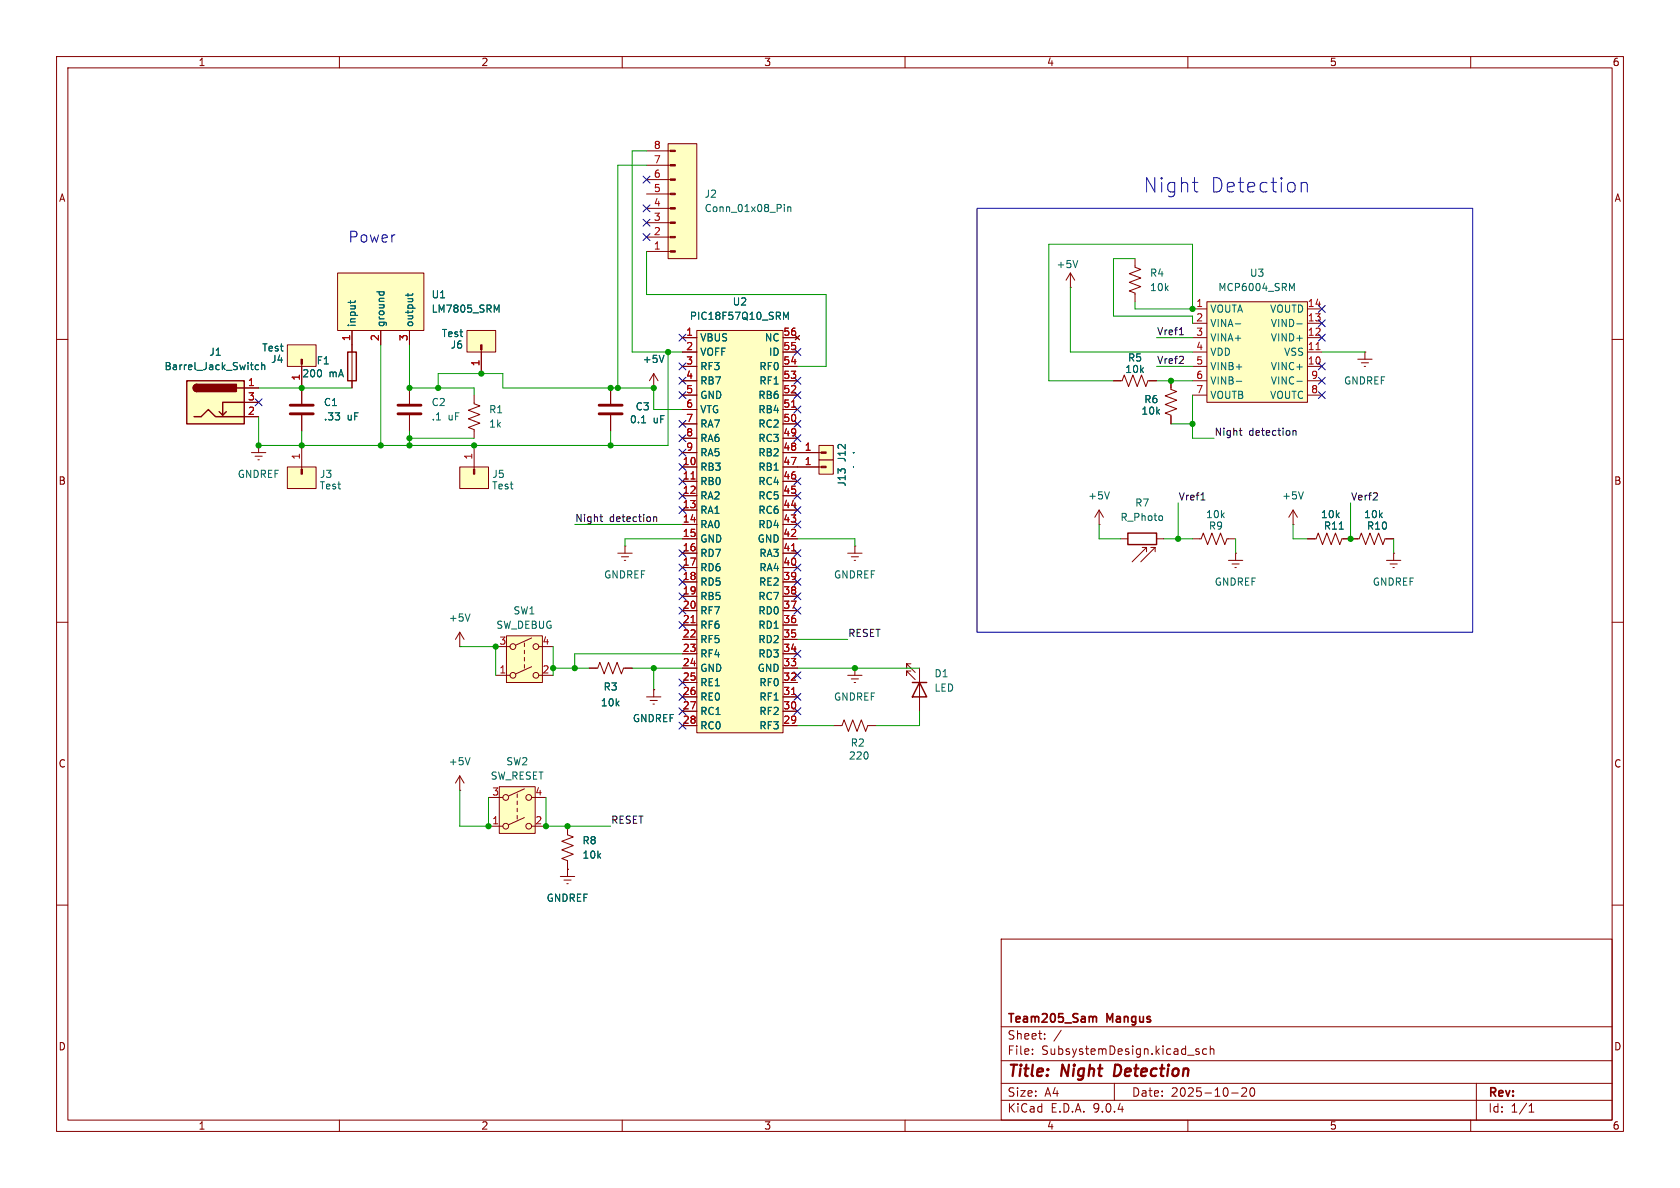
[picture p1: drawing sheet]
<svg xmlns="http://www.w3.org/2000/svg" width="297mm" height="210mm" viewBox="0 0 297 210" stroke-linecap="round" stroke-linejoin="round" font-family="sans-serif">
<g fill="none" stroke="#840000" stroke-width=".18">
<path d="M10 10h277v190h-277zM12 12h273v186h-273zM60 10v2M110 10v2M160 10v2M210 10v2M260 10v2M10 60h2M285 60h2M217.2 99.1h2.5M217.8 99.7h1.3M218.4 97.8h.1"/>
<path d="M218.4 97.8v1.3M10 110h2M218.3 100.3h.3M285 110h2M10 160h2M177 166h108v32h-108zM285 160h2M60 198v2M110 198v2M160 198v2M177 194.5h108M177 191.5h108"/>
<path d="M177 187.5h108M177 181.5h108M182.5 186.3v.1M182.5 185.5v.1M184.7 183.6v.1M184.7 182.8v.1M187.6 182.1l-1.3 2M197 191.5v3M210 198v2M212 185.5l-.4-.1-.2 .2 .1 .2 .5 .2v.3h-.6M213.3 185.5l-.4-.1-.3 .3v.4l.1 .2h.6M214 185.5l.2-.1 .3 .1 .1 .9"/>
<path d="M214 184.9v1.5M217.7 193.2h1.2M219.5 192.4l.6-.1 .2 .1 .1 .3-.9 1.1h.9M221.1 192.4l.2-.1a.81 .81 0 0 1 .6 .6 .81 .81 0 0 1-.3 .8l-.1 .1a.81 .81 0 0 1-.4-1.4zM260 198v2M261 191.5v6.5M270.3 196.6h.9M270.3 195.5l.4-.4v1.5"/>
</g>
<path d="M197.2 188.2l-.3 2h.5" fill="none" stroke="#840000" stroke-width=".4"/>
<path d="M193 179.7l.2 .2M193.2 179.9v.8M193.2 179.9l.2-.2 .4 .1v.9" fill="none" stroke="#840000" stroke-width=".3"/>
<path d="M213.4 53.3h17.7v17.8h-17.7z" fill="#ffffc2"/>
<g fill="none" stroke="#840000" stroke-width=".18">
<path d="M210.8 59.7h2.6M210.8 57.2h2.6M210.8 54.6h2.6M213.4 53.3h17.7v17.8h-17.7zM231.1 59.7h2.6M231.1 57.2h2.6M231.1 54.6h2.6M210.8 69.9h2.6M210.8 67.3h2.6M210.8 64.8h2.6M210.8 62.2h2.6M231.1 69.9h2.6"/>
<path d="M231.1 67.3h2.6M231.1 64.8h2.6M231.1 62.2h2.6M240 63.5h2.6M240.7 64.1h1.2M241.2 64.8h.2M241.3 62.2h.1M241.3 62.2v1.3"/>
</g>
<path d="M218.4 57.2h1M228.4 51l.4-.9v1.3M229.3 57.2h.9M218.6 67.4h.9M229.3 67.4h.9" fill="none" stroke="#006464" stroke-width=".18"/>
<path d="M232.7 61.8h.7" fill="none" stroke="#a90000" stroke-width=".18"/>
<path d="M33 67.3h10.2v7.6h-10.2z" fill="#ffffc2"/>
<path d="M33 67.3h10.2v7.6h-10.2zM34.3 73.7h1.3l1.2-1.3 1.3 1.3h5.1M34.8 67.9a.64 .64 0 0 0-.6 .7 .64 .64 0 0 0 .6 .6M40 72.8l-.6 .6M41.9 68.6h1.3M43.2 71.1h-3.8v2.3l-.7-.6M61.5 62.2h1.5v5.1h-1.5z" fill="none" stroke="#840000" stroke-width=".25"/>
<g fill="#840000" stroke="#840000" stroke-width=".25">
<path d="M34.3 68.1l.5-.2v1.3a.63 .63 0 0 1-.6-.4 .63 .63 0 0 1 .1-.7z"/>
<path d="M34.8 67.9h7v1.3h-7z"/>
</g>
<g fill="none" stroke="#840000" stroke-width=".18">
<path d="M43.2 68.6h2.5M43.2 71.1h2.5M43.2 73.7h2.5M53.3 68.6v2.8M53.3 73.4v2.8M62.2 61v7.6M72.4 68.6v2.8M72.4 73.4v2.8M115.6 68.6h.1M115.6 66l-.8 1.3M115.6 66l.7 1.3M115.6 66v2.6"/>
<path d="M196.8 67.3h1.6l.4-1 .7 2 .8-2 .7 2 .8-2 .8 2 .3-1h1.6M207 67.3v1.5l1 .4-2 .8 2 .7-2 .8 2 .8-2 .7 1 .4v1.5M109.2 97.8h2.6M109.9 98.4h1.2M110.4 99.1h.2M110.5 96.5h.1M110.5 96.5v1.3M210.8 95.3h1.5l.4-1.1 .8 2.1 .7-2.1 .8 2.1 .8-2.1 .7 2.1 .4-1h1.5M231.1 95.3h1.6l.3-1.1 .8 2.1 .8-2.1 .7 2.1 .8-2.1 .8 2.1 .3-1h3.1l.4-1.1 .7 2.1 .8-2.1 .8 2.1 .7-2.1 .8 2.1 .4-1h1.5M245.1 99.1h2.5M245.7 99.7h1.3M246.4 97.8h.1"/>
<path d="M246.4 97.8v1.3M246.3 100.3h.2"/>
</g>
<path d="M45.7 64.6l-.3-.1-.3 .2 .1 .6h.5M46.3 64.6l.1-.1 .3 .1 .1 .7M46.3 64.1v1.2M117.4 62.8l-.4 1.3M236.8 93.5h.7" fill="none" stroke="#006464" stroke-width=".18"/>
<path d="M51.3 71.6h4.1M51.3 73.2h4.1M70.4 71.6h4M70.4 73.2h4" fill="none" stroke="#840000" stroke-width=".51"/>
<path d="M50.8 82.6h5.1v3.8h-5.1z" fill="#ffffc2"/>
<path d="M189.2 50.8h.1M189.2 48.3l-.7 1.2M189.2 48.3l.8 1.2M189.2 48.3v2.5M200.7 45.7v1.5l1 .4-2.1 .8 2.1 .7-2.1 .8 2.1 .8-2.1 .7 1.1 .4v1.5M45.7 78.7h.1M45.7 78.7v1.3M53.3 78.7v4.3M44.4 80h2.6M45.1 80.6h1.3M45.6 81.3h.2M50.8 82.6h5.1v3.8h-5.1z" fill="none" stroke="#840000" stroke-width=".18"/>
<path d="M53.2 83h.3v.8h-.3z" fill="#840000" stroke="#840000" stroke-width=".18"/>
<path d="M190.5 46l-.4 1.3" fill="none" stroke="#006464" stroke-width=".18"/>
<path d="M118.1 25.4h5.1v20.3h-5.1z" fill="#ffffc2"/>
<path d="M114.3 39.4h4.2M114.3 36.8h4.2M114.3 34.3h4.2M114.3 31.8h4.2M114.3 29.2h4.2M114.3 26.7h4.2M118.1 25.4h5.1v20.3h-5.1zM114.3 44.5h4.2M114.3 41.9h4.2" fill="none" stroke="#840000" stroke-width=".18"/>
<g fill="#840000" stroke="#840000" stroke-width=".18">
<path d="M118.5 44.3h.9v.3h-.9z"/>
<path d="M118.5 41.8h.9v.2h-.9z"/>
<path d="M118.5 39.2h.9v.3h-.9z"/>
<path d="M118.5 36.7h.9v.3h-.9z"/>
<path d="M118.5 34.2h.9v.2h-.9z"/>
<path d="M118.5 31.6h.9v.3h-.9z"/>
<path d="M118.5 29.1h.9v.2h-.9z"/>
<path d="M118.5 26.5h.9v.3h-.9z"/>
</g>
<path d="M138.7 36.1v.2M138.7 36.6v.8M139.3 36.6v.8M139.3 36.7l.1-.1h.4v.8" fill="none" stroke="#006464" stroke-width=".18"/>
<path d="M59.7 48.3h15.2v10.1h-15.2z" fill="#ffffc2"/>
<path d="M59.7 48.3h15.2v10.1h-15.2zM62.2 58.4v2.6M67.3 58.4v2.6M72.4 58.4v2.6" fill="none" stroke="#840000" stroke-width=".18"/>
<path d="M62 53.2v.4M62.8 53.2l-.2 .3h-1.1M66.6 51.6h1.3M67.1 51.6l-.1 .3M67.8 51.6l.1 .3M72.1 51.9v.5M73 51.9l-.2 .3h-1.1M87.8 54.8l.4-.9v1.3" fill="none" stroke="#006464" stroke-width=".18"/>
<path d="M144.8 81.3h2.5v2.5h-2.5z" fill="#ffffc2"/>
<path d="M141 82.6h4.2M144.8 81.3h2.5v2.5h-2.5zM149.9 119.4h2.5M151.1 118.1h.1M151.1 118.1v1.3M150.5 120h1.3M151 120.7h.3" fill="none" stroke="#840000" stroke-width=".18"/>
<path d="M145.2 82.4h.8v.3h-.8z" fill="#840000" stroke="#840000" stroke-width=".18"/>
<path d="M150.9 82.5v.1" fill="none" stroke="#006464" stroke-width=".18"/>
<path d="M123.2 58.4h15.2v71.1h-15.2z" fill="#ffffc2"/>
<g fill="none" stroke="#840000" stroke-width=".18">
<path d="M120.6 59.7h2.6M123.2 58.4h15.2v71.1h-15.2zM138.4 59.7h2.6M140.6 59.3l.8 .8M141.4 59.3l-.8 .8M107.9 68.6v2.8M107.9 73.4v2.8M120.6 77.5h2.6M120.6 74.9h2.6M120.6 72.4h2.6M120.6 69.9h2.6M120.6 67.3h2.6"/>
<path d="M120.6 64.8h2.6M120.6 62.2h2.6M138.4 77.5h2.6M138.4 74.9h2.6M138.4 72.4h2.6M138.4 69.9h2.6M138.4 67.3h2.6M138.4 64.8h2.6M138.4 62.2h2.6M120.6 97.8h2.6M120.6 95.3h2.6M120.6 92.7h2.6"/>
<path d="M120.6 90.2h2.6M120.6 87.6h2.6M120.6 85.1h2.6M120.6 82.6h2.6M120.6 80h2.6M138.4 97.8h2.6M138.4 95.3h2.6M138.4 92.7h2.6M138.4 90.2h2.6M138.4 87.6h2.6M138.4 85.1h2.6M138.4 82.6h2.6"/>
<path d="M138.4 80h2.6M194.3 92.7h.1M194.3 90.2l-.8 1.2M194.3 90.2l.8 1.2M194.3 90.2v2.5M198.1 95.3h1.3M201.9 96.8h.8M202.7 96.8l-2.5 2.5M202.7 96.8v.7M203.5 96.8h.7M204.2 96.8l-2.5 2.5M204.2 96.8v.7"/>
<path d="M204.5 95.3h1.2M228.6 92.7h.1M228.6 90.2l-.8 1.2M228.6 90.2l.8 1.2M228.6 90.2v2.5M120.6 118.1h2.6M120.6 115.6h2.6M120.6 113h2.6M120.6 110.5h2.6M120.6 108h2.6M120.6 105.4h2.6M120.6 102.9h2.6"/>
<path d="M120.6 100.3h2.6M138.4 118.1h2.6M138.4 115.6h2.6M138.4 113h2.6M138.4 110.5h2.6M138.4 108h2.6M138.4 105.4h2.6M138.4 102.9h2.6M138.4 100.3h2.6M120.6 128.3h2.6M120.6 125.7h2.6M120.6 123.2h2.6"/>
<path d="M120.6 120.7h2.6M138.4 128.3h2.6M138.4 125.7h2.6M138.4 123.2h2.6M138.4 120.7h2.6M99.1 154.9h2.5M99.7 155.6h1.3M100.2 156.2h.3M100.3 153.7h.1M100.3 153.7v1.2"/>
</g>
<path d="M139.9 72h.8M122.2 84.7h.7M139.9 97.4h.8M122.2 110.1h.7M139.9 122.8h.8" fill="none" stroke="#a90000" stroke-width=".18"/>
<path d="M138.5 55.2l.4 .9 .5-.9v1.3M113.4 74.7h.7M196.1 86.9l-.4 1.3M205.4 91.2l.1 .2-.1 .6M230.4 86.9l-.4 1.3" fill="none" stroke="#006464" stroke-width=".18"/>
<path d="M105.9 71.6h4.1M105.9 73.2h4.1" fill="none" stroke="#840000" stroke-width=".51"/>
<path d="M199.4 94.2h5.1v2.1h-5.1z" fill="none" stroke="#840000" stroke-width=".25"/>
<path d="M144.8 78.7h2.5v2.6h-2.5z" fill="#ffffc2"/>
<path d="M144.8 78.7h2.5v2.6h-2.5zM141 80h4.2M161 117.3h-.7v.8v-.8l1.5 1.6M161 118.6h-.7v.8v-.8l1.5 1.5M162.6 118.1v7.6M100.3 146.1v1.5l1 .4-2 .7 2 .8-2 .7 2 .8-2 .8 1 .3v1.6" fill="none" stroke="#840000" stroke-width=".18"/>
<path d="M145.2 79.9h.8v.2h-.8z" fill="#840000" stroke="#840000" stroke-width=".18"/>
<path d="M150.9 80h.1" fill="none" stroke="#006464" stroke-width=".18"/>
<path d="M161.3 120.7h2.5M162.6 120.7l1.2 2.5h-2.5z" fill="none" stroke="#840000" stroke-width=".25"/>
<path d="M82.5 58.4h5.1v3.8h-5.1z" fill="#ffffc2"/>
<path d="M82.5 58.4h5.1v3.8h-5.1zM85.1 61.8v4.2M149.9 97.8h2.5M150.5 98.4h1.3M151 99.1h.3M151.1 96.5h.1M151.1 96.5v1.3M104.1 118.1h1.6l.3-1 .8 2 .8-2 .7 2 .8-2 .8 2 .3-1h1.6M147.3 128.3h1.5l.4-1 .8 2 .7-2 .8 2 .8-2 .7 2 .4-1h1.5" fill="none" stroke="#840000" stroke-width=".18"/>
<path d="M85 61h.2v.8h-.2z" fill="#840000" stroke="#840000" stroke-width=".18"/>
<path d="M89.5 112.4h6.4v8.3h-6.4z" fill="#ffffc2"/>
<g fill="none" stroke="#840000" stroke-width=".18">
<path d="M81.3 114.3h.1M81.3 111.8l-.8 1.2M81.3 111.8l.7 1.2M81.3 111.8v2.5M87.6 114.3h2.6M87.6 119.4h2.6M89.5 112.4h6.4v8.3h-6.4zM92.7 113.7v.6M92.7 114.9v.7M92.7 116.2v.6M92.7 117.5v.6M94 112.8l-2.8 1.2"/>
<path d="M94 117.9l-2.8 1.2M95.2 114.3h2.6M95.2 119.4h2.6"/>
<circle cx="90.7" cy="119.4" r=".51"/>
<circle cx="90.7" cy="114.3" r=".51"/>
<circle cx="94.7" cy="114.3" r=".51"/>
<circle cx="94.7" cy="119.4" r=".51"/>
</g>
<path d="M83.1 108.5l-.4 1.3" fill="none" stroke="#006464" stroke-width=".18"/>
<path d="M88.3 139.1h6.3v8.2h-6.3z" fill="#ffffc2"/>
<g fill="none" stroke="#840000" stroke-width=".18">
<path d="M81.3 139.7h.1M81.3 137.2l-.8 1.2M81.3 137.2l.7 1.2M81.3 137.2v2.5M88.3 139.1h6.3v8.2h-6.3zM92.7 139.4l-2.8 1.3M114.3 123.2h2.5M114.9 123.8h1.3M115.4 124.5h.3M115.6 121.9h.1M115.6 121.9v1.3M86.4 141h2.5"/>
<path d="M86.4 146.1h2.5M91.4 140.3v.7M91.4 141.6v.6M91.4 142.9v.6M91.4 144.1v.7M92.7 144.5l-2.8 1.3M94 141h2.5M94 146.1h2.5"/>
<circle cx="89.4" cy="141" r=".51"/>
<circle cx="89.4" cy="146.1" r=".51"/>
<circle cx="93.5" cy="141" r=".51"/>
<circle cx="93.5" cy="146.1" r=".51"/>
</g>
<path d="M83.1 133.9l-.4 1.3" fill="none" stroke="#006464" stroke-width=".18"/>
<path d="M50.8 61h5.1v3.8h-5.1z" fill="#ffffc2"/>
<path d="M50.8 61h5.1v3.8h-5.1zM53.3 64.4v4.2" fill="none" stroke="#840000" stroke-width=".18"/>
<path d="M53.2 63.5h.3v.9h-.3z" fill="#840000" stroke="#840000" stroke-width=".18"/>
<path d="M81.3 82.6h5.1v3.8h-5.1z" fill="#ffffc2"/>
<g fill="none" stroke="#840000" stroke-width=".18">
<path d="M62.2 58.4v3.8M67.3 58.4v2.6M72.4 58.4v2.6M120.6 59.7h2.6M138.4 59.7h2.6M140.6 59.3l.8 .8M141.4 59.3l-.8 .8M43.2 68.6h2.5M43.2 71.1h2.5M43.2 73.7h2.5M53.3 64.8v6.6M53.3 73.4v2.8"/>
<path d="M62.2 67.3v1.3M83.8 69.9v1.5l1 .4-2 .7 2 .8-2 .7 2 .8-2 .8 1 .3v1.6M83.8 78.7v4.3M85.1 62.2v3.8M107.9 68.6v2.8M107.9 73.4v2.8M115.6 68.6h.1M120.6 67.3h2.6M120.6 77.5h2.6M120.6 74.9h2.6M120.6 72.4h2.6M120.6 69.9h2.6"/>
<path d="M120.6 64.8h2.6M120.6 62.2h2.6M138.4 67.3h2.6M138.4 77.5h2.6M138.4 74.9h2.6M138.4 72.4h2.6M138.4 69.9h2.6M138.4 64.8h2.6M138.4 62.2h2.6M196.8 67.3h1.3M203.2 67.3h1.3M207 67.3v1.3"/>
<path d="M207 73.7v1.2M81.3 82.6h5.1v3.8h-5.1zM120.6 97.8h2.6M120.6 95.3h2.6M120.6 92.7h2.6M120.6 90.2h2.6M120.6 87.6h2.6M120.6 85.1h2.6M120.6 82.6h2.6M120.6 80h2.6M138.4 97.8h2.6M138.4 95.3h2.6"/>
<path d="M138.4 92.7h2.6M138.4 90.2h2.6M138.4 87.6h2.6M138.4 85.1h2.6M138.4 82.6h6.4M138.4 80h6.4M231.1 95.3h1.3M237.5 95.3h2.5M245.1 95.3h1.3M104.1 118.1h1.3M110.5 118.1h1.3M120.6 118.1h2.6"/>
<path d="M120.6 115.6h2.6M120.6 113h2.6M120.6 110.5h2.6M120.6 108h2.6M120.6 105.4h2.6M120.6 102.9h2.6M120.6 100.3h2.6M138.4 118.1h2.6M138.4 115.6h2.6M138.4 113h2.6M138.4 110.5h2.6M138.4 108h2.6"/>
<path d="M138.4 105.4h2.6M138.4 102.9h2.6M138.4 100.3h2.6M115.6 121.9h.1M120.6 128.3h2.6M120.6 125.7h2.6M120.6 123.2h2.6M120.6 120.7h2.6M138.4 128.3h2.6M138.4 125.7h2.6M138.4 123.2h2.6M138.4 120.7h2.6"/>
<path d="M100.3 153.7h.1M100.3 146.1v1.2M100.3 152.4v1.3"/>
</g>
<path d="M83.7 83h.2v.8h-.2z" fill="#840000" stroke="#840000" stroke-width=".18"/>
<path d="M208.5 59.2h.7M219.1 76.1h.5M219.3 76.9l.3 .1M228.6 76.2l.2-.1 .3 .1v.8M228.6 76.1v.9M106.1 91.4h.4M106.3 92.1l.2 .1M115.5 91.5l.2-.1h.3l.1 .8M115.5 91.4v.8M212.3 88.4h.7" fill="none" stroke="#0f0f0f" stroke-width=".18"/>
<g fill="none" stroke="#009600" stroke-width=".18">
<path d="M114.3 26.7h-2.5v35.5h8.8M114.3 29.2h-5.1v39.4M114.3 44.5v7.6h31.7v12.7h-5M189.2 50.8v11.4h21.6M200.7 53.3v1.3h10.1v-11.4h-25.4v24.1h11.4M200.7 45.7h-3.9v10.2h14M204.5 59.7h6.3M45.7 68.6h16.5M53.3 76.2v2.5M67.3 61v17.7M72.4 77.5h11.4M72.4 61v7.6h11.4v1.3"/>
<path d="M72.4 76.2v2.5M77.5 68.6v-2.6h11.4v2.6h26.7v3.8h5M107.9 76.2v2.5M118.1 62.2v16.5h-72.4v-5M204.5 67.3h6.3M204.5 64.8h6.3M207 74.9h3.8M210.8 69.9v7.6h3.8M233.7 62.2h7.6M101.6 92.7h19M120.6 95.3h-10.1v1.2M141 95.3h10.1v1.2"/>
<path d="M194.3 92.7v2.6h3.8M205.7 95.3h5.1M208.3 88.9v6.4M218.4 95.3v2.5M228.6 92.7v2.6h2.5M238.8 88.9v6.4M246.4 95.3v2.5M81.3 114.3h6.3v5.1M97.8 118.1h6.3M97.8 114.3v5.1M111.8 118.1h8.8M115.6 118.1v3.8"/>
<path d="M120.6 115.6h-19v2.5M141 118.1h21.6M141 113h8.9M81.3 139.7v6.4h5.1v-5.1M141 128.3h6.3M162.6 125.7v2.6h-7.7M96.5 141v5.1h11.4"/>
</g>
<g fill="none" stroke="#000084" stroke-width=".18">
<path d="M113.7 38.8l1.2 1.2M113.7 31.1l1.2 1.3M113.7 36.2l1.2 1.2M114.9 38.8l-1.2 1.2M114.9 31.1l-1.2 1.3M114.9 36.2l-1.2 1.2M113.7 41.3l1.2 1.2M114.9 41.3l-1.2 1.2M120 59.1l1.3 1.2M121.3 59.1l-1.3 1.2M233.1 56.5l1.2 1.3M233.1 54l1.2 1.2"/>
<path d="M233.1 59.1l1.2 1.2M234.3 56.5l-1.2 1.3M234.3 54l-1.2 1.2M234.3 59.1l-1.2 1.2M45.1 70.5l1.2 1.2M46.3 70.5l-1.2 1.2M120 76.9l1.3 1.2M120 74.3l1.3 1.2M120 69.2l1.3 1.3M120 79.4l1.3 1.2M120 64.2l1.3 1.2M120 66.7l1.3 1.2"/>
<path d="M121.3 76.9l-1.3 1.2M121.3 74.3l-1.3 1.2M121.3 79.4l-1.3 1.2M121.3 64.2l-1.3 1.2M121.3 66.7l-1.3 1.2M121.3 69.2l-1.3 1.3M140.4 74.3l1.2 1.2M140.4 66.7l1.2 1.2M140.4 69.2l1.2 1.3M140.4 71.8l1.2 1.2M140.4 61.6l1.2 1.2M140.4 76.9l1.2 1.2"/>
<path d="M141.6 69.2l-1.2 1.3M141.6 61.6l-1.2 1.2M141.6 74.3l-1.2 1.2M141.6 66.7l-1.2 1.2M141.6 71.8l-1.2 1.2M141.6 76.9l-1.2 1.2M233.1 66.7l1.2 1.2M233.1 64.2l1.2 1.2M233.1 69.2l1.2 1.3M234.3 66.7l-1.2 1.2M234.3 64.2l-1.2 1.2M234.3 69.2l-1.2 1.3"/>
<path d="M120 84.5l1.3 1.2M120 89.6l1.3 1.2M120 81.9l1.3 1.3M120 87l1.3 1.2M120 97.2l1.3 1.2M120 99.7l1.3 1.2M121.3 84.5l-1.3 1.2M121.3 89.6l-1.3 1.2M121.3 81.9l-1.3 1.3M121.3 87l-1.3 1.2M121.3 97.2l-1.3 1.2M121.3 99.7l-1.3 1.2"/>
<path d="M140.4 84.5l1.2 1.2M140.4 99.7l1.2 1.2M140.4 97.2l1.2 1.2M140.4 89.6l1.2 1.2M140.4 92.1l1.2 1.2M140.4 87l1.2 1.2M141.6 84.5l-1.2 1.2M141.6 99.7l-1.2 1.2M141.6 97.2l-1.2 1.2M141.6 89.6l-1.2 1.2M141.6 92.1l-1.2 1.2M141.6 87l-1.2 1.2"/>
<path d="M120 102.3l1.3 1.2M120 104.8l1.3 1.2M120 107.3l1.3 1.3M120 109.9l1.3 1.2M121.3 104.8l-1.3 1.2M121.3 102.3l-1.3 1.2M121.3 109.9l-1.3 1.2M121.3 107.3l-1.3 1.3M140.4 107.3l1.2 1.3M140.4 118.8l1.2 1.2M140.4 104.8l1.2 1.2M140.4 102.3l1.2 1.2"/>
<path d="M140.4 115l1.2 1.2M141.6 104.8l-1.2 1.2M141.6 102.3l-1.2 1.2M141.6 107.3l-1.2 1.3M141.6 118.8l-1.2 1.2M141.6 115l-1.2 1.2M120 127.7l1.3 1.2M120 125.1l1.3 1.2M120 120l1.3 1.3M120 122.6l1.3 1.2M121.3 127.7l-1.3 1.2M121.3 125.1l-1.3 1.2"/>
<path d="M121.3 120l-1.3 1.3M121.3 122.6l-1.3 1.2M140.4 122.6l1.2 1.2M140.4 125.1l1.2 1.2M141.6 122.6l-1.2 1.2M141.6 125.1l-1.2 1.2"/>
</g>
<path d="M172.7 36.8h87.6v75h-87.6zM210.8 32.2h1M211.5 33.9h.3M230 32.5a.63 .63 0 0 1 1.1 .1v1.3M230 32.2v1.7" fill="none" stroke="#0000c2" stroke-width=".18"/>
<g fill="none" stroke="#006464" stroke-width=".18">
<path d="M62 53.2v.4M62.8 53.2l-.2 .3h-1.1M66.6 51.6h1.3M67.1 51.6l-.1 .3M67.8 51.6l.1 .3M72.1 51.9v.5M73 51.9l-.2 .3h-1.1M87.8 54.8l.4-.9v1.3M138.5 55.2l.4 .9 .5-.9v1.3M45.7 64.6l-.3-.1-.3 .2 .1 .6h.5M46.3 64.6l.1-.1 .3 .1 .1 .7M46.3 64.1v1.2"/>
<path d="M113.4 74.7h.7M117.4 62.8l-.4 1.3M150.9 80h.1M150.9 82.5v.1M236.8 93.5h.7"/>
</g>
<path d="M139.9 72h.8M122.2 84.7h.7M139.9 97.4h.8M122.2 110.1h.7M139.9 122.8h.8" fill="none" stroke="#a90000" stroke-width=".18"/>
<g fill="#009600" stroke="#009600" stroke-width=".18">
<circle cx="210.8" cy="54.6" r=".46"/>
<circle cx="207" cy="67.3" r=".46"/>
<circle cx="107.9" cy="78.7" r=".46"/>
<circle cx="101.6" cy="118.1" r=".46"/>
<circle cx="107.9" cy="68.6" r=".46"/>
<circle cx="109.2" cy="68.6" r=".46"/>
<circle cx="115.6" cy="68.6" r=".46"/>
<circle cx="118.1" cy="62.2" r=".46"/>
<circle cx="85.1" cy="66" r=".46"/>
<circle cx="151.1" cy="118.1" r=".46"/>
<circle cx="72.4" cy="68.6" r=".46"/>
<circle cx="83.8" cy="78.7" r=".46"/>
<circle cx="45.7" cy="78.7" r=".46"/>
<circle cx="53.3" cy="78.7" r=".46"/>
<circle cx="53.3" cy="68.6" r=".46"/>
<circle cx="72.4" cy="78.7" r=".46"/>
<circle cx="72.4" cy="77.5" r=".46"/>
<circle cx="67.3" cy="78.7" r=".46"/>
<circle cx="77.5" cy="68.6" r=".46"/>
<circle cx="87.6" cy="114.3" r=".46"/>
<circle cx="96.5" cy="146.1" r=".46"/>
<circle cx="86.4" cy="146.1" r=".46"/>
<circle cx="115.6" cy="118.1" r=".46"/>
<circle cx="97.8" cy="118.1" r=".46"/>
<circle cx="100.3" cy="146.1" r=".46"/>
<circle cx="238.8" cy="95.3" r=".46"/>
<circle cx="208.3" cy="95.3" r=".46"/>
<circle cx="210.8" cy="74.9" r=".46"/>
</g>
<g font-size="3.5" fill="#0000c2">
<text x="202.1" y="34.3">Night</text>
<text x="213.9" y="34.3">Detection</text>
</g>
<g font-size="2.8" fill="#840000">
<text x="178" y="190.9">Title:</text>
<text x="187.7" y="190.9">Night</text>
<text x="197.8" y="190.9">Detection</text>
</g>
<text font-size="2.7" fill="#0000c2" x="61.5" y="43.1">Power</text>
<g font-size="2.1" fill="#840000">
<text x="178" y="184">Sheet:</text>
<text x="178" y="181.2">Team205_Sam</text>
<text x="195.7" y="181.2">Mangus</text>
<text x="178" y="186.7">File:</text>
<text x="184.1" y="186.7">SubsystemDesign.kicad_sch</text>
<text x="178" y="196.9">KiCad</text>
<text x="178" y="194.1">Size:</text>
<text x="184.7" y="194.1">A4</text>
<text x="185.7" y="196.9">E.D.A.</text>
<text x="193.3" y="196.9">9.0.4</text>
<text x="200" y="194.1">Date:</text>
<text x="207" y="194.1">2025-10-20</text>
<text x="263" y="194.3">Rev:</text>
<text x="263" y="196.9">Id:</text>
<text x="267.1" y="196.9">1/1</text>
</g>
<g font-size="1.8" fill="#840000">
<text x="35" y="11.9">1</text>
<text x="85" y="11.9">2</text>
<text x="135" y="11.9">3</text>
<text x="185" y="11.9">4</text>
<text x="235" y="11.9">5</text>
<text x="285" y="11.9">6</text>
<text x="10.3" y="35.9">A</text>
<text x="285.3" y="35.9">A</text>
<text x="10.3" y="85.9">B</text>
<text x="285.3" y="85.9">B</text>
<text x="10.3" y="135.9">C</text>
<text x="285.3" y="135.9">C</text>
<text x="10.3" y="185.9">D</text>
<text x="285.3" y="185.9">D</text>
<text x="35" y="199.9">1</text>
<text x="85" y="199.9">2</text>
<text x="135" y="199.9">3</text>
<text x="185" y="199.9">4</text>
<text x="235" y="199.9">5</text>
<text x="285" y="199.9">6</text>
</g>
<g font-size="1.8" fill="#a90000">
<text x="115.5" y="29">7</text>
<text x="115.5" y="26.4">8</text>
<text x="115.5" y="34">5</text>
<text x="115.5" y="31.5">6</text>
<text x="115.5" y="41.7">2</text>
<text x="115.5" y="39.1">3</text>
<text x="115.5" y="36.6">4</text>
<text x="115.5" y="44.2">1</text>
<text x="121.2" y="59.4">1</text>
<text x="138.4" y="59.4">56</text>
<text x="211.4" y="59.4">3</text>
<text x="211.4" y="54.4">1</text>
<text x="231.1" y="59.4">12</text>
<text x="231.1" y="56.9">13</text>
<text x="231.1" y="54.4">14</text>
<text x="62" y="60.4" transform="rotate(-90 62 60.4)">1</text>
<text x="67.1" y="60.4" transform="rotate(-90 67.1 60.4)">2</text>
<text x="72.1" y="60.4" transform="rotate(-90 72.1 60.4)">3</text>
<text x="84.8" y="64.8" transform="rotate(-90 84.8 64.8)">1</text>
<text x="121.2" y="64.5">3</text>
<text x="121.2" y="62">2</text>
<text x="138.4" y="64.5">54</text>
<text x="138.4" y="62">55</text>
<text x="211.4" y="64.5">5</text>
<text x="211.4" y="62">4</text>
<text x="231.1" y="64.5">10</text>
<text x="231.1" y="62">11</text>
<text x="43.7" y="68.3">1</text>
<text x="43.7" y="70.9">3</text>
<text x="53.1" y="67.4" transform="rotate(-90 53.1 67.4)">1</text>
<text x="121.2" y="69.6">5</text>
<text x="121.2" y="67.1">4</text>
<text x="138.4" y="69.6">52</text>
<text x="138.4" y="67.1">53</text>
<text x="211.4" y="69.6">7</text>
<text x="211.4" y="67.1">6</text>
<text x="231.7" y="69.6">8</text>
<text x="231.7" y="67.1">9</text>
<text x="43.7" y="73.4">2</text>
<text x="121.2" y="77.2">8</text>
<text x="121.2" y="74.7">7</text>
<text x="121.2" y="72.1">6</text>
<text x="138.4" y="77.2">49</text>
<text x="138.4" y="74.7">50</text>
<text x="138.4" y="72.1">51</text>
<text x="53.1" y="81.4" transform="rotate(-90 53.1 81.4)">1</text>
<text x="83.6" y="81.4" transform="rotate(-90 83.6 81.4)">1</text>
<text x="120.6" y="82.3">10</text>
<text x="121.2" y="79.8">9</text>
<text x="138.4" y="82.3">47</text>
<text x="138.4" y="79.8">48</text>
<text x="142.2" y="82.3">1</text>
<text x="142.2" y="79.8">1</text>
<text x="120.6" y="89.9">13</text>
<text x="120.6" y="87.4">12</text>
<text x="120.6" y="84.8">11</text>
<text x="138.4" y="89.9">44</text>
<text x="138.4" y="87.4">45</text>
<text x="138.4" y="84.8">46</text>
<text x="120.6" y="95">15</text>
<text x="120.6" y="92.5">14</text>
<text x="138.4" y="95">42</text>
<text x="138.4" y="92.5">43</text>
<text x="120.6" y="100.1">17</text>
<text x="120.6" y="97.5">16</text>
<text x="138.4" y="100.1">40</text>
<text x="138.4" y="97.5">41</text>
<text x="120.6" y="107.7">20</text>
<text x="120.6" y="105.2">19</text>
<text x="120.6" y="102.6">18</text>
<text x="138.4" y="107.7">37</text>
<text x="138.4" y="105.2">38</text>
<text x="138.4" y="102.6">39</text>
<text x="120.6" y="112.8">22</text>
<text x="120.6" y="110.2">21</text>
<text x="138.4" y="112.8">35</text>
<text x="138.4" y="110.2">36</text>
<text x="88.2" y="114">3</text>
<text x="88.2" y="119.1">1</text>
<text x="95.8" y="114">4</text>
<text x="95.8" y="119.1">2</text>
<text x="120.6" y="117.9">24</text>
<text x="120.6" y="115.3">23</text>
<text x="138.4" y="117.9">33</text>
<text x="138.4" y="115.3">34</text>
<text x="120.6" y="125.5">27</text>
<text x="120.6" y="122.9">26</text>
<text x="120.6" y="120.4">25</text>
<text x="138.4" y="125.5">30</text>
<text x="138.4" y="122.9">31</text>
<text x="138.4" y="120.4">32</text>
<text x="120.6" y="128">28</text>
<text x="138.4" y="128">29</text>
<text x="86.9" y="140.7">3</text>
<text x="94.5" y="140.7">4</text>
<text x="86.9" y="145.8">1</text>
<text x="94.5" y="145.8">2</text>
</g>
<g font-size="1.8" fill="#006464">
<text x="124.5" y="35.2">J2</text>
<text x="124.5" y="37.7">Conn_01x08_Pin</text>
<text x="186.7" y="47.6">+5V</text>
<text x="76.2" y="52.9">U1</text>
<text x="203.2" y="49.1">R4</text>
<text x="203.2" y="51.7">10k</text>
<text x="215.3" y="51.7">MCP6004_SRM</text>
<text x="220.9" y="49.1">U3</text>
<text x="63.1" y="57.9" transform="rotate(-90 63.1 57.9)">input</text>
<text x="68.2" y="57.9" transform="rotate(-90 68.2 57.9)">ground</text>
<text x="73.3" y="57.9" transform="rotate(-90 73.3 57.9)">output</text>
<text x="76.2" y="55.5">LM7805_SRM</text>
<text x="78" y="59.8">Test</text>
<text x="121.8" y="56.7">PIC18F57Q10_SRM</text>
<text x="129.4" y="54.2">U2</text>
<text x="213.9" y="58">VINA-</text>
<text x="213.9" y="55.5">VOUTA</text>
<text x="224.4" y="55.5">VOUTD</text>
<text x="224.6" y="58">VIND-</text>
<text x="29" y="65.6">Barrel_Jack_Switch</text>
<text x="36.9" y="63.1">J1</text>
<text x="46.3" y="62.3">Test</text>
<text x="47.8" y="64.4">J4</text>
<text x="55.9" y="64.6">F1</text>
<text x="79.6" y="61.8">J6</text>
<text x="113.5" y="64.4">+5V</text>
<text x="123.7" y="65.6">RF3</text>
<text x="123.7" y="63.1">VOFF</text>
<text x="123.7" y="60.6">VBUS</text>
<text x="134.2" y="65.6">RF0</text>
<text x="135.1" y="60.6">NC</text>
<text x="135.8" y="63.1">ID</text>
<text x="199.3" y="64.1">R5</text>
<text x="213.9" y="65.6">VINB+</text>
<text x="213.9" y="63.1">VDD</text>
<text x="213.9" y="60.6">VINA+</text>
<text x="224.6" y="65.6">VINC+</text>
<text x="224.6" y="60.6">VIND+</text>
<text x="226.9" y="63.1">VSS</text>
<text x="53.3" y="66.9">200</text>
<text x="57.2" y="72">C1</text>
<text x="58.1" y="66.9">mA</text>
<text x="76.2" y="72">C2</text>
<text x="123.7" y="70.7">GND</text>
<text x="123.7" y="68.2">RB7</text>
<text x="134" y="70.7">RB6</text>
<text x="134.2" y="68.2">RF1</text>
<text x="198.8" y="66.1">10k</text>
<text x="202.2" y="71.5">R6</text>
<text x="213.9" y="70.7">VOUTB</text>
<text x="213.9" y="68.2">VINB-</text>
<text x="224.4" y="70.7">VOUTC</text>
<text x="224.6" y="68.2">VINC-</text>
<text x="237.5" y="68.2">GNDREF</text>
<text x="57.2" y="74.5">.33</text>
<text x="61.4" y="74.5">uF</text>
<text x="76.2" y="74.5">.1</text>
<text x="79.2" y="74.5">uF</text>
<text x="86.4" y="73.3">R1</text>
<text x="86.4" y="75.8">1k</text>
<text x="111.3" y="75">0.1</text>
<text x="112.3" y="72.7">C3</text>
<text x="115.5" y="75">uF</text>
<text x="123.7" y="75.8">RA7</text>
<text x="123.7" y="73.3">VTG</text>
<text x="134" y="75.8">RC2</text>
<text x="134" y="73.3">RB4</text>
<text x="201.7" y="73.5">10k</text>
<text x="123.7" y="83.4">RB3</text>
<text x="123.7" y="80.9">RA5</text>
<text x="123.7" y="78.3">RA6</text>
<text x="134" y="83.4">RB1</text>
<text x="134" y="80.9">RB2</text>
<text x="134" y="78.3">RC3</text>
<text x="149.7" y="81.8" transform="rotate(-90 149.7 81.8)">J12</text>
<text x="41.9" y="84.7">GNDREF</text>
<text x="56.4" y="86.7">Test</text>
<text x="56.5" y="84.7">J3</text>
<text x="86.9" y="86.7">Test</text>
<text x="86.9" y="84.7">J5</text>
<text x="123.7" y="88.5">RA2</text>
<text x="123.7" y="86">RB0</text>
<text x="134" y="88.5">RC5</text>
<text x="134" y="86">RC4</text>
<text x="149.7" y="86.1" transform="rotate(-90 149.7 86.1)">J13</text>
<text x="192.3" y="88.5">+5V</text>
<text x="200.6" y="89.8">R7</text>
<text x="226.6" y="88.5">+5V</text>
<text x="123.7" y="93.6">RA0</text>
<text x="123.7" y="91">RA1</text>
<text x="134" y="93.6">RD4</text>
<text x="134" y="91">RC6</text>
<text x="198" y="92.3">R_Photo</text>
<text x="213.1" y="91.8">10k</text>
<text x="213.6" y="93.8">R9</text>
<text x="233.4" y="91.8">10k</text>
<text x="233.9" y="93.8">R11</text>
<text x="241.1" y="91.8">10k</text>
<text x="241.6" y="93.8">R10</text>
<text x="123.7" y="101.2">RD6</text>
<text x="123.7" y="98.7">RD7</text>
<text x="123.7" y="96.1">GND</text>
<text x="133.8" y="96.1">GND</text>
<text x="134.2" y="101.2">RA4</text>
<text x="134.2" y="98.7">RA3</text>
<text x="106.7" y="102.5">GNDREF</text>
<text x="123.7" y="106.3">RB5</text>
<text x="123.7" y="103.7">RD5</text>
<text x="134" y="106.3">RC7</text>
<text x="134.1" y="103.7">RE2</text>
<text x="147.3" y="102.5">GNDREF</text>
<text x="214.6" y="103.7">GNDREF</text>
<text x="242.6" y="103.7">GNDREF</text>
<text x="79.2" y="110.1">+5V</text>
<text x="87.6" y="111.4">SW_DEBUG</text>
<text x="90.7" y="108.8">SW1</text>
<text x="123.7" y="113.9">RF5</text>
<text x="123.7" y="111.4">RF6</text>
<text x="123.7" y="108.8">RF7</text>
<text x="134" y="113.9">RD2</text>
<text x="134" y="111.4">RD1</text>
<text x="134" y="108.8">RD0</text>
<text x="123.7" y="119">GND</text>
<text x="123.7" y="116.4">RF4</text>
<text x="133.8" y="119">GND</text>
<text x="134" y="116.4">RD3</text>
<text x="165.1" y="119.9">D1</text>
<text x="106.1" y="125.1">10k</text>
<text x="106.6" y="122.3">R3</text>
<text x="123.7" y="124.1">RE0</text>
<text x="123.7" y="121.5">RE1</text>
<text x="134.2" y="124.1">RF1</text>
<text x="134.2" y="121.5">RF0</text>
<text x="147.3" y="124.1">GNDREF</text>
<text x="165.1" y="122.5">LED</text>
<text x="111.8" y="127.9">GNDREF</text>
<text x="123.7" y="129.1">RC0</text>
<text x="123.7" y="126.6">RC1</text>
<text x="134.2" y="129.1">RF3</text>
<text x="134.2" y="126.6">RF2</text>
<text x="79.2" y="135.5">+5V</text>
<text x="89.4" y="135.5">SW2</text>
<text x="150" y="134.5">220</text>
<text x="150.3" y="132.2">R2</text>
<text x="86.7" y="138">SW_RESET</text>
<text x="102.9" y="149.5">R8</text>
<text x="102.9" y="152">10k</text>
<text x="96.5" y="159.6">GNDREF</text>
</g>
<g font-size="1.8" fill="#0f0f0f">
<text x="204.5" y="59.3">Vref1</text>
<text x="204.5" y="64.4">Vref2</text>
<text x="214.6" y="77.1">Night</text>
<text x="220.8" y="77.1">detection</text>
<text x="208.3" y="88.6">Vref1</text>
<text x="238.8" y="88.6">Verf2</text>
<text x="101.6" y="92.4">Night</text>
<text x="107.7" y="92.4">detection</text>
<text x="149.9" y="112.7">RESET</text>
<text x="107.9" y="145.7">RESET</text>
</g>
<text font-size="1.8" fill="#009600" x="211.4" y="56.9">2</text>
</svg>
